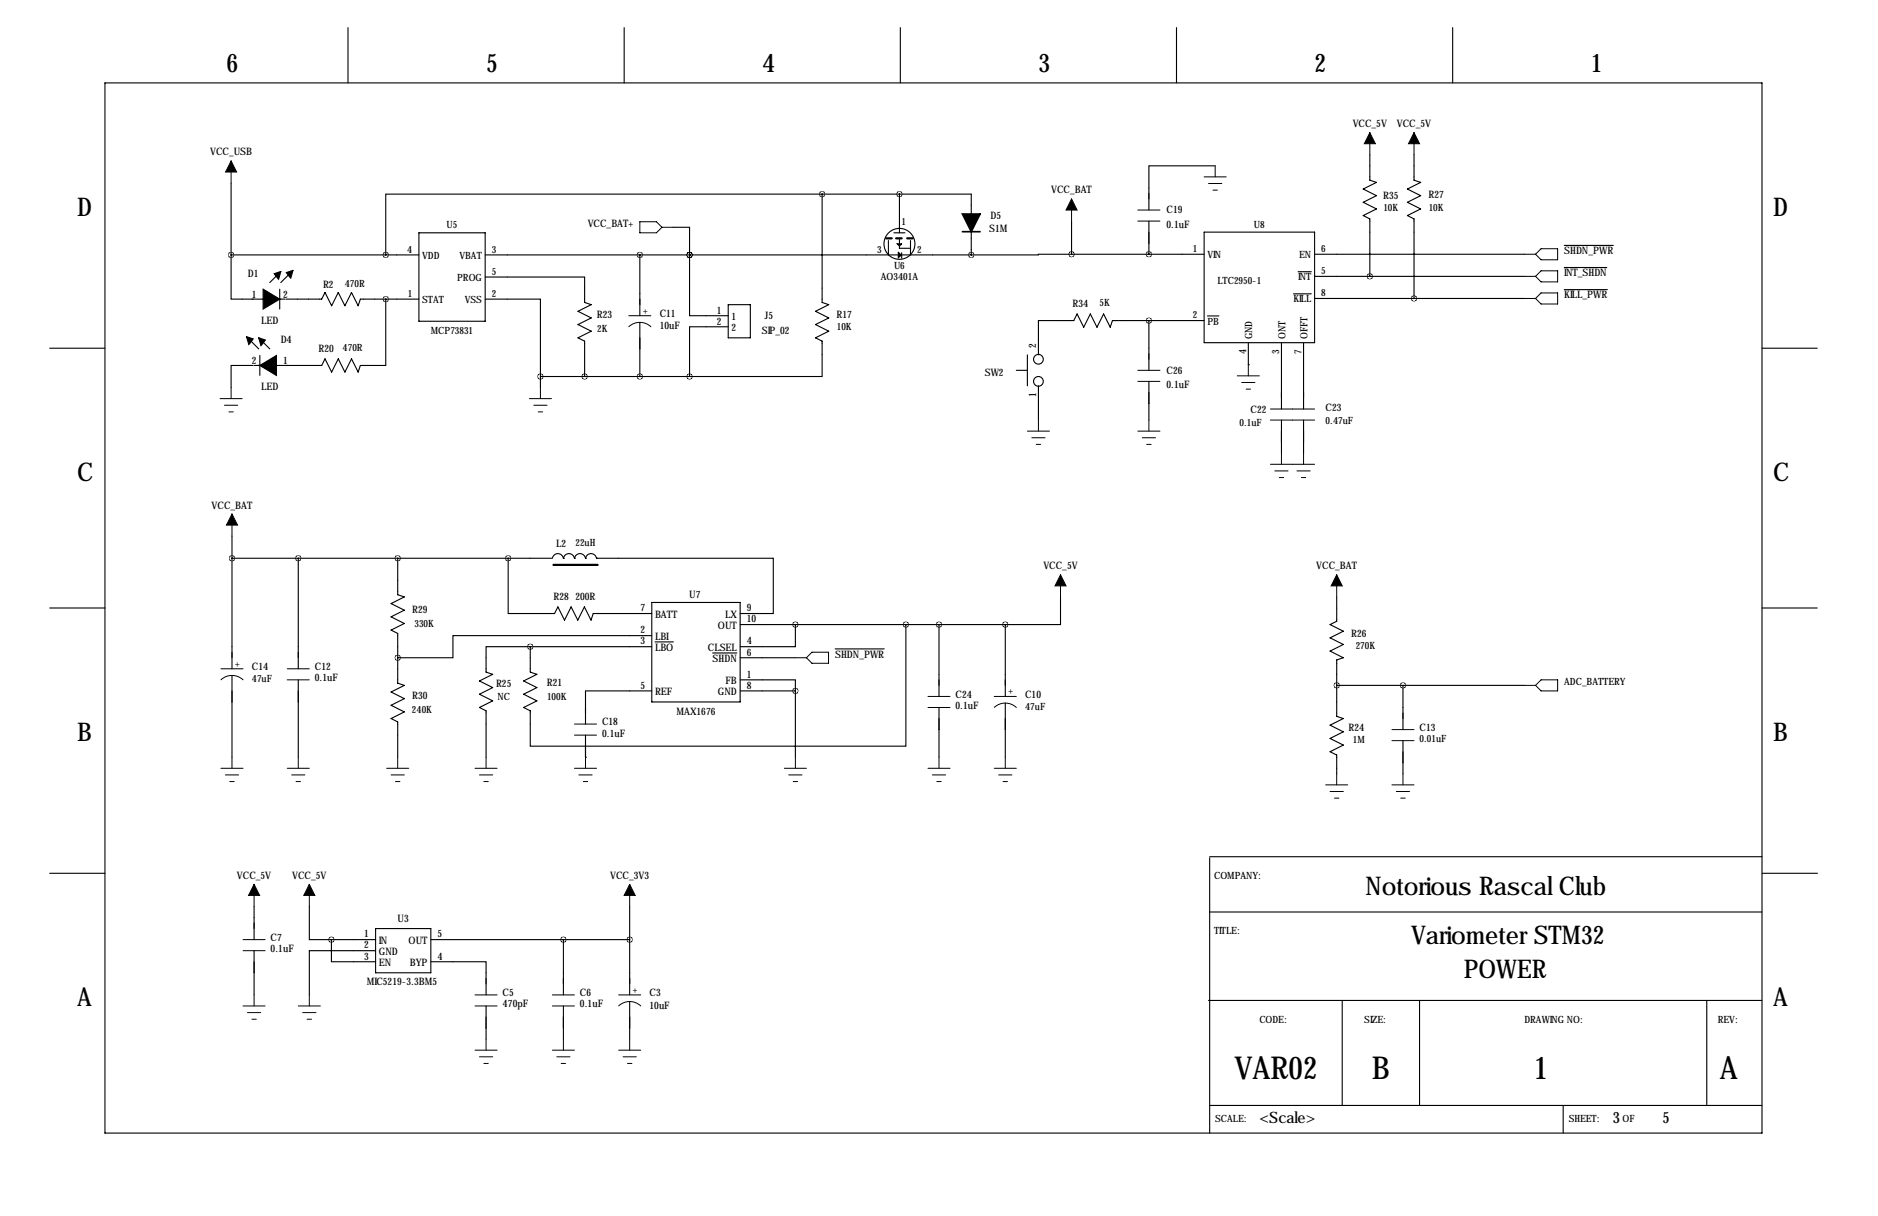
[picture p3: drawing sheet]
<svg xmlns="http://www.w3.org/2000/svg" width="432mm" height="279mm" viewBox="0 0 432 279" stroke-linecap="round" stroke-linejoin="round" font-family="sans-serif">
<g fill="none" stroke="#000" stroke-width=".25">
<path d="M24.1 19.1h381v241.2h-381zM80 6.4v12.7M143.5 6.4v12.7M207 6.4v12.7M270.5 6.4v12.7M334 6.4v12.7M279.4 38.1h-15.2v10.2M315 35.6v5.8l1.5 .5-3.1 1.5 3.1 1.6-3.1 1.5 3.1 1.5-3.1 1.5 1.6 .8v13.2M325.1 35.6v5.8l1.5 .5-3 1.5 3 1.6-3 1.5 3 1.5-3 1.5 1.5 .8v18.3M53.1 58.6v10.1h12.5M53.1 58.6h43.2M53.1 42.1v16.5"/>
<path d="M96.3 53.5h15.3v20.3h-15.3zM111.6 58.6h95M147.1 58.6v13.9M154.7 52.2h3.8v6.4M158.5 58.6v13.9h8.9M158.5 58.6h.1M189 44.6v24.9l1.6 .5-3.1 1.5 3.1 1.6-3.1 1.5 3.1 1.5-3.1 1.5 1.5 .8v8.1h-30.5M189 44.6h-100.3v14M189 44.6h34.3v4.6M204.3 55.3v3.3M205.5 53.5h2.6M206.8 44.6v8.9"/>
<path d="M206.8 55v1M206.8 56.5v.5h2.5M207.3 58.6h16M207.3 58.1v1.2M209.3 55.3v3.3M223.3 53.2v5.4M246.4 58.4l-23.1 .2M246.4 58.4h30.5M246.4 50.8v7.6M264.2 50.8v7.6M276.9 53.3h25.4v25.4h-25.4zM302.3 58.4h48.2"/>
<path d="M359.7 56.4h11.2M56.9 77.6l2.6 2.6M59.5 77.6l2.5 2.6M64.3 66.4v4.6M64.6 62.4l-2.6 2.5M65.8 68.7h8.2l.7-1.5 1.6 3.1 1.5-3.1 1.5 3.1 1.5-3.1 1.5 3.1 .6-1.6h13.4M67.1 62.4l-2.5 2.5M88.7 68.7v15.3h-5.8l-.6 1.5-1.5-3.1-1.5 3.1-1.5-3.1-1.5 3.1-1.6-3.1-.7 1.6h-15.5M111.6 68.7h12.7v17.8M111.6 63.7h22.8v5.8l1.5 .5-3 1.5 3 1.6-3 1.5 3 1.5-3 1.5 1.5 .8v8.1M147.1 74.1v12.4M167.4 75.1h-8.9v11.4"/>
<path d="M167.4 70h5.1v7.6h-5.1zM264.2 73.7v11.4M276.9 73.7h-21.1l-.5 1.5-1.6-3.1-1.5 3.1-1.5-3.1-1.5 3.1-1.6-3.1-.7 1.6h-8.1v7.8M277.6 72.6h2.7M287 78.7v5.1M294.6 78.7v15.3M297.4 67.5h4.1M298.5 62.4h3M299.7 78.7v15.3M302.3 63.5h48.2M302.3 68.6h48.2M359.7 61.5h9.7"/>
<path d="M359.7 66.5h9.9M11.4 80h12.7M58.2 84h-5.1v5.1M59.7 81.7v4.6M124.3 86.5v2.6M124.3 86.5h34.2M233.7 85.1h2.5M236.2 81.5v7.1M238.8 88.6v7.9M264.2 87.6v8.9M287 83.8h.1M294.6 96.5v7.6"/>
<path d="M299.7 96.5v7.6M405.1 80h12.7M11.4 139.7h12.7M53.3 128.3h73.6M53.3 123.2v30.5M68.6 128.3v25.4M91.4 128.3v8.4l1.6 .5-3.1 1.5 3.1 1.5-3.1 1.5 3.1 1.6-3.1 1.5 1.5 .7v11.5l1.6 .5-3.1 1.5 3.1 1.5-3.1 1.6 3.1 1.5-3.1 1.5 1.5 .8v8.1M116.8 128.3v12.7h10.7l.8-1.6 1.5 3.1 1.5-3.1 1.5 3.1 1.6-3.1 1.5 3.1 .5-1.5h13.5M127 128.3a1.27 1.27 0 0 1 1.3-1.1 1.27 1.27 0 0 1 1.2 1.1M129.5 128.3h.1M129.6 128.3a1.27 1.27 0 0 1 1.2-1.1 1.27 1.27 0 0 1 1.3 1.1M132.1 128.3h.1"/>
<path d="M132.1 128.3a1.27 1.27 0 0 1 1.3-1.1 1.27 1.27 0 0 1 1.2 1.1M134.6 128.3h.1M134.6 128.3a1.27 1.27 0 0 1 1.3-1.1 1.27 1.27 0 0 1 1.2 1.1M137.2 128.3h.1M137.2 128.3h40.6v12.7h-7.6M149.9 138.4h20.3v22.9h-20.3zM243.8 137.2v6.3h-12.7M307.3 137.2v5.5l-1.5 .8 3.1 1.5-3.1 1.6 3.1 1.5-3.1 1.5 3.1 1.5-1.6 .5v13l1.6 .5-3.1 1.5 3.1 1.5-3.1 1.6 3.1 1.5-3.1 1.5 1.5 .8v4.3M405.1 139.7h12.7M53.3 155.2v18.8M68.6 156.2v17.8M121.9 148.6h-10.1v5.8l1.5 .5-3.1 1.6 3.1 1.5-3.1 1.5 3.1 1.5-3.1 1.6 1.6 .7v10.7"/>
<path d="M121.9 148.6h28M149.9 158.8h-15.3v7.6M149.9 146h-45.8v5.1h-12.7M150.6 147.5h4.2M163.8 150h5.6M170.2 156.2h12.7v2.6M170.2 158.8h12.7M170.2 143.5h60.9M170.2 151.1h12.7M182.9 143.5v5.1h-12.7M182.9 158.8v15.2M192 149.1h11.3"/>
<path d="M208.3 143.5v27.9h-86.4v-8.1l-1.5-.7 3-1.6-3-1.5 3-1.5-3-1.5 3-1.6-1.5-.5v-5.8M215.9 143.5v16.5M231.1 143.5v16.5M307.3 157.5h43.2M322.6 157.5v10.1M134.6 174h.1M134.6 168.9v5.1M215.9 162.6v11.4M231.1 161.5v12.5M322.6 170.2v7.6M278.1 197.1v63.2M278.1 196.8h127"/>
<path d="M11.4 200.7h12.7M58.4 208.3v7.6M58.4 218.4v10.2M71.1 208.3v7.6h5.1M76.2 215.9v5.1h10.2M76.2 215.9h10.2M86.4 218.4h-15.3v10.2M86.4 213.4h12.7v10.1h-12.7zM99.1 215.9h45.7M129.5 215.9v12.7M144.8 208.3v20.3M278.1 209.5h127"/>
<path d="M405.2 200.7h12.7M99.1 221h12.7v7.6M111.8 231.1v7.7M129.5 231.1v7.7M144.8 230.1v8.7M277.9 229.9h127.2M308.6 229.9v24.1M326.4 229.9v24.1M392.4 229.9v24.1M278.1 254h127M359.4 254v6.3"/>
<circle cx="206.8" cy="56" r="3.6"/>
<circle cx="238.8" cy="82.5" r="1.12"/>
<circle cx="238.8" cy="87.6" r="1.12"/>
</g>
<path d="M221.3 53.2h4" fill="none" stroke="#000" stroke-width=".38"/>
<path d="M221.3 49.2h4l-2 4z" fill="#000" stroke="#000" stroke-width=".38"/>
<path d="M206.6 58l.6 .6-.6 .6zM206.3 56h1l-.5 .5zM56.7 77.4l1.5 .5-1 1.2zM59.5 77.6l1.5 .5-1 1.3zM60.5 68.7h3.8l-3.8 2.3zM60.5 66.4l3.8 2.3h-3.8zM63 62.9l1.6-.5-.5 1.8zM65.8 62.6l1.6-.5-.5 1.8zM59.7 84h3.9v2.3zM59.7 84l3.9-2.3v2.3z" fill="#000" stroke="#000" stroke-width=".25"/>
<path d="M203.8 54.8h1.2M206 54.8h1.3M208.6 54.8h1.3M127.3 129.8h10.1" fill="none" stroke="#000" stroke-width=".51"/>
<g fill="none" stroke="#000" stroke-width=".23">
<path d="M53.1 37v5.1M279.4 38.1v2.5M315 30.5v5.1M325.1 30.5v5.1M147.1 51h3.8l1.3 1.2-1.3 1.3h-3.8zM152.2 52.2h2.5M246.4 45.7v5.1M261.6 48.3h5.1M261.6 50.8h5.1M276.9 40.6h5M277.9 42.2h3M278.9 43.7h1"/>
<path d="M350.5 58.4h2.6M353.1 58.4l1.2-1.2h3.8v2.5h-3.8zM144.6 72.5h5.1M144.6 75.1a3.7 3.7 0 0 1 5.1 0M350.5 63.5h2.6M350.5 68.6h2.6M353.1 63.5l1.2-1.3h3.8v2.6h-3.8zM353.1 68.6l1.2-1.3h3.8v2.5h-3.8zM50.6 91.6h5.1M51.6 93.1h3.1M52.6 94.6h1M53.1 89.1v2.5"/>
<path d="M121.7 91.6h5.1M122.7 93.1h3.1M123.7 94.6h1.1M124.3 89.1v2.5M236.2 99.1h5.1M238.8 96.5v2.6M261.6 85.1h5.1M261.6 87.6h5.1M261.6 99.1h5.1M264.2 96.5v2.6M284.5 86.4h5.1M285.5 87.9h3"/>
<path d="M286.5 89.4h1M287 83.8v2.6M292.1 94h10.2M292.1 96.5h10.2M53.3 118.1v5.1M237.2 100.6h3.1M238.3 102.1h1M262.6 100.6h3.1M263.7 102.1h1M292.1 106.7h10.2M293.1 108.2h3.1M294.1 109.7h1"/>
<path d="M294.6 104.1v2.6M298.2 108.2h3M299.2 109.7h1M299.7 104.1v2.6M243.8 132.1v5.1M307.3 132.1v5.1M50.8 153.7h5.1M50.8 156.2a3.7 3.7 0 0 1 5.1 0M66 153.7h5.1M66 156.2h5.1M182.9 151.1h2.5M185.4 151.1l1.3-1.2h3.8v2.5h-3.8z"/>
<path d="M350.5 157.5h2.6M353.1 157.5l1.2-1.3h3.8v2.6h-3.8zM50.8 176.5h5.1M51.8 178.1h3.1M52.8 179.6h1M53.3 174v2.5M66 176.5h5.1M67.1 178.1h3M68.1 179.6h1M68.6 174v2.5M88.9 176.5h5.1M89.9 178.1h3.1"/>
<path d="M90.9 179.6h1M91.4 174v2.5M109.2 176.5h5.1M110.2 178.1h3.1M111.3 179.6h1M111.8 174v2.5M132.1 166.4h5.1M132.1 168.9h5.1M132.1 176.5h5.1M133.1 178.1h3M134.1 179.6h1M134.6 174v2.5"/>
<path d="M180.3 176.5h5.1M181.4 178.1h3M182.4 179.6h1M182.9 174v2.5M213.4 160h5M213.4 162.6h5M213.4 176.5h5M214.4 178.1h3M215.4 179.6h1M215.9 174v2.5M228.6 160h5.1M228.6 176.5h5.1"/>
<path d="M228.6 162.5a3.7 3.7 0 0 1 5.1 .1M229.6 178.1h3.1M230.6 179.6h1M231.1 174v2.5M307.3 177.8v2.5M320 167.6h5.1M320 170.2h5.1M322.6 177.8v2.5M304.8 180.3h5.1M305.8 181.9h3.1M306.8 183.4h1M320 180.3h5.1"/>
<path d="M321.1 181.9h3M322.1 183.4h1M55.9 215.9h5.1M55.9 218.4h5.1M58.4 203.2v5.1M71.1 203.2v5.1M144.8 203.2v5.1M55.9 231.1h5.1M56.9 232.7h3M57.9 234.2h1M58.4 228.6v2.5M68.6 231.1h5.1"/>
<path d="M69.6 232.7h3M70.6 234.2h1M71.1 228.6v2.5M109.2 228.6h5.1M109.2 231.1h5.1M111.8 238.8v2.5M127 228.6h5.1M127 231.1h5.1M129.5 238.8v2.5M142.2 228.6h5.1M142.3 231.1a3.7 3.7 0 0 1 5 0M144.8 238.8v2.5"/>
<path d="M109.2 241.3h5.1M110.2 242.8h3.1M111.3 244.3h1M127 241.3h5.1M128 242.8h3.1M129 244.3h1M142.2 241.3h5.1M143.3 242.8h3M144.3 244.3h1"/>
</g>
<path d="M53.1 37l1.3 2.5h-2.5zM315 30.5l1.2 2.5h-2.5zM325.1 30.5l1.3 2.5h-2.6zM246.4 45.7l1.2 2.6h-2.5zM53.3 118.1l1.3 2.6h-2.5zM243.8 132.1l1.3 2.5h-2.5zM307.3 132.1l1.3 2.5h-2.5zM58.4 203.2l1.3 2.5h-2.6zM71.1 203.2l1.3 2.5h-2.6zM144.8 203.2l1.2 2.5h-2.5z" fill="#000" stroke="#000" stroke-width=".23"/>
<path d="M124.2 86.5a.05 .05 0 0 0 .1 0 .05 .05 0 0 0-.1 0zM147.1 58.6a.05 .05 0 0 0 .1 0 .05 .05 0 0 0-.1 0zM206.8 44.6a.05 .05 0 0 0 .1 0 .05 .05 0 0 0-.1 0zM134.4 86.5a.05 .05 0 0 0 .1 0 .05 .05 0 0 0-.1 0zM147.1 86.5a.05 .05 0 0 0 .1 0 .05 .05 0 0 0-.1 0zM53.3 128.3a.05 .05 0 0 0 .1 0 .05 .05 0 0 0-.1 0zM116.8 128.3a.05 .05 0 0 0 .1 0 .05 .05 0 0 0-.1 0zM68.5 128.3a.05 .05 0 0 0 .1 0 .05 .05 0 0 0-.1 0zM53.1 58.6a.05 .05 0 0 0 .1 0 .05 .05 0 0 0-.1 0zM91.4 128.3a.05 .05 0 0 0 .1 0 .05 .05 0 0 0-.1 0zM91.4 151.1a.05 .05 0 0 0 .1 0 .05 .05 0 0 0-.1 0zM144.7 215.9a.05 .05 0 0 0 .1 0 .05 .05 0 0 0-.1 0zM129.5 215.9a.05 .05 0 0 0 .1 0 .05 .05 0 0 0-.1 0zM182.8 143.5a.05 .05 0 0 0 .1 0 .05 .05 0 0 0-.1 0zM182.8 158.8a.05 .05 0 0 0 .1 0 .05 .05 0 0 0-.1 0zM231.1 143.5a.05 .05 0 0 0 .1 0 .05 .05 0 0 0-.1 0zM121.9 148.6a.05 .05 0 0 0 .1 0 .05 .05 0 0 0-.1 0zM189 44.6a.05 .05 0 0 0 .1 0 .05 .05 0 0 0-.1 0zM158.5 58.6a.05 .05 0 0 0 .1 0 .05 .05 0 0 0-.1 0zM158.5 86.5a.05 .05 0 0 0 .1 0 .05 .05 0 0 0-.1 0zM158.5 58.6a.05 .05 0 0 0 .1 0 .05 .05 0 0 0-.1 0zM208.2 143.5a.05 .05 0 0 0 .1 0 .05 .05 0 0 0-.1 0zM223.3 58.6a.05 .05 0 0 0 .1 0 .05 .05 0 0 0-.1 0zM246.3 58.4a.05 .05 0 0 0 .1 0 .05 .05 0 0 0-.1 0zM314.9 63.5a.05 .05 0 0 0 .1 0 .05 .05 0 0 0-.1 0zM325.1 68.6a.05 .05 0 0 0 .1 0 .05 .05 0 0 0-.1 0zM264.1 73.7a.05 .05 0 0 0 .1 0 .05 .05 0 0 0-.1 0zM307.3 157.5a.05 .05 0 0 0 .1 0 .05 .05 0 0 0-.1 0zM322.5 157.5a.05 .05 0 0 0 .1 0 .05 .05 0 0 0-.1 0zM264.1 58.4a.05 .05 0 0 0 .1 0 .05 .05 0 0 0-.1 0z" fill="#000" stroke="#000" stroke-width="1.3"/>
<g font-size="7.3">
<text x="283.8" y="248">VAR02</text>
<text x="315.4" y="248">B</text>
<text x="352.7" y="248">1</text>
<text x="395.4" y="248">A</text>
</g>
<g font-size="5.9">
<text x="52.1" y="16.5">6</text>
<text x="111.8" y="16.5">5</text>
<text x="175.3" y="16.5">4</text>
<text x="238.8" y="16.5">3</text>
<text x="302.3" y="16.5">2</text>
<text x="365.8" y="16.5">1</text>
<text x="17.8" y="49.5">D</text>
<text x="407.7" y="49.5">D</text>
<text x="17.8" y="110.5">C</text>
<text x="407.7" y="110.5">C</text>
<text x="17.8" y="170.2">B</text>
<text x="407.7" y="170.2">B</text>
<text x="314" y="205.5">Notorious Rascal Club</text>
<text x="324.5" y="217">Variometer STM32</text>
<text x="336.5" y="224.8">POWER</text>
<text x="17.8" y="231.1">A</text>
<text x="407.7" y="231.1">A</text>
</g>
<g font-size="3.6">
<text x="289.6" y="258">&lt;Scale&gt;</text>
<text x="370.8" y="258">3</text>
<text x="382.3" y="258">5</text>
</g>
<g font-size="2.4">
<text x="311" y="29.2">VCC_5V</text>
<text x="321.2" y="29.2">VCC_5V</text>
<text x="48.3" y="35.7">VCC_USB</text>
<text x="241.7" y="44.4">VCC_BAT</text>
<text x="318" y="45.8">R35</text>
<text x="328.4" y="45.6">R27</text>
<text x="135.1" y="52.2">VCC_BAT+</text>
<text x="227.4" y="53.3">S1M</text>
<text x="227.7" y="50.3">D5</text>
<text x="268.2" y="49">C19</text>
<text x="268.2" y="52.4">0.1uF</text>
<text x="359.7" y="58.4">SHDN_PWR</text>
<text x="57" y="63.7">D1</text>
<text x="359.7" y="63.5">INT_SHDN</text>
<text x="57.9" y="68.4">1</text>
<text x="65.1" y="68.4">2</text>
<text x="74.3" y="66.2">R2</text>
<text x="246.6" y="70.6">R34</text>
<text x="359.7" y="68.6">KILL_PWR</text>
<text x="60.1" y="74.4">LED</text>
<text x="137.2" y="73.1">R23</text>
<text x="151.7" y="72.8">C11</text>
<text x="151.7" y="75.7">10uF</text>
<text x="164.8" y="74.6">2</text>
<text x="164.8" y="72">1</text>
<text x="168.2" y="76">2</text>
<text x="168.2" y="73.5">1</text>
<text x="175.2" y="76.7">SIP_02</text>
<text x="175.9" y="73.3">J5</text>
<text x="192.3" y="73.1">R17</text>
<text x="57.9" y="83.6">2</text>
<text x="64.5" y="78.9">D4</text>
<text x="65.1" y="83.6">1</text>
<text x="73.2" y="80.9">R20</text>
<text x="238.3" y="80" transform="rotate(-90 238.3 80)">2</text>
<text x="60.1" y="89.6">LED</text>
<text x="226.4" y="86.4">SW2</text>
<text x="268.2" y="85.9">C26</text>
<text x="268.2" y="89.2">0.1uF</text>
<text x="238.3" y="91.3" transform="rotate(-90 238.3 91.3)">1</text>
<text x="287.5" y="95">C22</text>
<text x="304.8" y="94.5">C23</text>
<text x="48.7" y="116.8">VCC_BAT</text>
<text x="127.9" y="125.7">L2</text>
<text x="239.9" y="130.8">VCC_5V</text>
<text x="302.7" y="130.8">VCC_BAT</text>
<text x="127.3" y="137.9">R28</text>
<text x="132.3" y="137.8">200R</text>
<text x="158.5" y="137.4">U7</text>
<text x="94.8" y="140.8">R29</text>
<text x="147.3" y="140.5">7</text>
<text x="150.6" y="141.9">BATT</text>
<text x="166.7" y="141.9">LX</text>
<text x="171.7" y="140.5">9</text>
<text x="171.7" y="143">10</text>
<text x="147.3" y="145.5">2</text>
<text x="147.3" y="148.1">3</text>
<text x="150.6" y="147">LBI</text>
<text x="150.6" y="149.5">LBO</text>
<text x="162.8" y="149.5">CLSEL</text>
<text x="165.1" y="144.4">OUT</text>
<text x="171.7" y="148.1">4</text>
<text x="310.7" y="146.3">R26</text>
<text x="57.9" y="153.9">C14</text>
<text x="72.4" y="153.9">C12</text>
<text x="163.8" y="152.1">SHDN</text>
<text x="171.7" y="150.6">6</text>
<text x="171.7" y="155.7">1</text>
<text x="192" y="151.1">SHDN_PWR</text>
<text x="72.4" y="156.6">0.1uF</text>
<text x="94.8" y="160.6">R30</text>
<text x="114.1" y="157.8">R25</text>
<text x="125.7" y="157.6">R21</text>
<text x="147.3" y="158.2">5</text>
<text x="150.6" y="159.7">REF</text>
<text x="165.1" y="159.7">GND</text>
<text x="166.8" y="157.1">FB</text>
<text x="171.7" y="158.2">8</text>
<text x="219.7" y="160.3">C24</text>
<text x="235.7" y="160.3">C10</text>
<text x="138.4" y="166.6">C18</text>
<text x="155.5" y="164.2">MAX1676</text>
<text x="219.7" y="162.9">0.1uF</text>
<text x="310.1" y="168">R24</text>
<text x="326.4" y="167.9">C13</text>
<text x="138.4" y="169.3">0.1uF</text>
<text x="54.5" y="201.9">VCC_5V</text>
<text x="67.2" y="201.9">VCC_5V</text>
<text x="140.3" y="201.9">VCC_3V3</text>
<text x="83.8" y="215.4">1</text>
<text x="91.4" y="211.8">U3</text>
<text x="100.6" y="215.4">5</text>
<text x="62.2" y="216.2">C7</text>
<text x="62.2" y="218.8">0.1uF</text>
<text x="83.8" y="217.9">2</text>
<text x="83.8" y="220.5">3</text>
<text x="87.1" y="216.8">IN</text>
<text x="87.1" y="219.4">GND</text>
<text x="87.1" y="221.9">EN</text>
<text x="94" y="216.8">OUT</text>
<text x="94.2" y="221.9">BYP</text>
<text x="100.6" y="220.5">4</text>
<text x="84.4" y="226.4">MIC5219-3.3BM5</text>
<text x="115.6" y="228.9">C5</text>
<text x="115.6" y="231.5">470pF</text>
<text x="133.3" y="228.9">C6</text>
<text x="133.3" y="231.5">0.1uF</text>
<text x="149.4" y="228.9">C3</text>
<text x="149.4" y="231.7">10uF</text>
</g>
<g font-size="2.3">
<text x="102.7" y="52.5">U5</text>
<text x="207.3" y="51.7">1</text>
<text x="288.3" y="52.3">U8</text>
<text x="318.1" y="48.5">10K</text>
<text x="328.5" y="48.5">10K</text>
<text x="93.6" y="58.1">4</text>
<text x="97.1" y="59.5">VDD</text>
<text x="105.7" y="59.5">VBAT</text>
<text x="113.1" y="58.1">3</text>
<text x="201.7" y="58.1">3</text>
<text x="210.9" y="58.1">2</text>
<text x="274.3" y="57.9">1</text>
<text x="277.6" y="59.3">VIN</text>
<text x="298.7" y="59.3">EN</text>
<text x="303.8" y="57.9">6</text>
<text x="79.3" y="66">470R</text>
<text x="105.1" y="64.6">PROG</text>
<text x="113.1" y="63.1">5</text>
<text x="202.5" y="64.4">AO3401A</text>
<text x="205.6" y="61.9">U6</text>
<text x="279.9" y="65.3">LTC2950-1</text>
<text x="298.5" y="64.4">INT</text>
<text x="303.8" y="63">5</text>
<text x="93.7" y="68.2">1</text>
<text x="97.1" y="69.6">STAT</text>
<text x="106.8" y="69.6">VSS</text>
<text x="113.1" y="68.2">2</text>
<text x="252.8" y="70.4">5K</text>
<text x="297.4" y="69.5">KILL</text>
<text x="303.8" y="68.1">8</text>
<text x="99.1" y="76.6">MCP73831</text>
<text x="137.3" y="76.4">2K</text>
<text x="147.9" y="72">+</text>
<text x="192.4" y="75.8">10K</text>
<text x="274.3" y="73.2">2</text>
<text x="277.6" y="74.6">PB</text>
<text x="287.9" y="78" transform="rotate(-90 287.9 78)">GND</text>
<text x="295.5" y="78" transform="rotate(-90 295.5 78)">ONT</text>
<text x="300.6" y="78" transform="rotate(-90 300.6 78)">OFFT</text>
<text x="78.8" y="80.7">470R</text>
<text x="286.5" y="81.5" transform="rotate(-90 286.5 81.5)">4</text>
<text x="294.1" y="81.3" transform="rotate(-90 294.1 81.3)">3</text>
<text x="299.2" y="81.3" transform="rotate(-90 299.2 81.3)">7</text>
<text x="285" y="97.8">0.1uF</text>
<text x="304.8" y="97.3">0.47uF</text>
<text x="132.3" y="125.5">22uH</text>
<text x="95.3" y="144">330K</text>
<text x="311.7" y="149.1">270K</text>
<text x="54.1" y="153.2">+</text>
<text x="57.9" y="156.7">47uF</text>
<text x="114.4" y="160.8">NC</text>
<text x="125.8" y="160.8">100K</text>
<text x="231.9" y="159.5">+</text>
<text x="359.7" y="157.5">ADC_BATTERY</text>
<text x="94.7" y="163.8">240K</text>
<text x="235.7" y="163.1">47uF</text>
<text x="311" y="170.7">1M</text>
<text x="326.4" y="170.5">0.01uF</text>
<text x="279.1" y="201.9">COMPANY:</text>
<text x="279.1" y="214.6">TITLE:</text>
<text x="145.5" y="228.1">+</text>
<text x="289.6" y="234.9">CODE:</text>
<text x="313.7" y="234.9">SIZE:</text>
<text x="350.5" y="234.9">DRAWING NO:</text>
<text x="395" y="234.9">REV:</text>
<text x="279.4" y="257.8">SCALE:</text>
<text x="360.7" y="257.8">SHEET:</text>
<text x="373.1" y="257.8">OF</text>
</g>
</svg>
